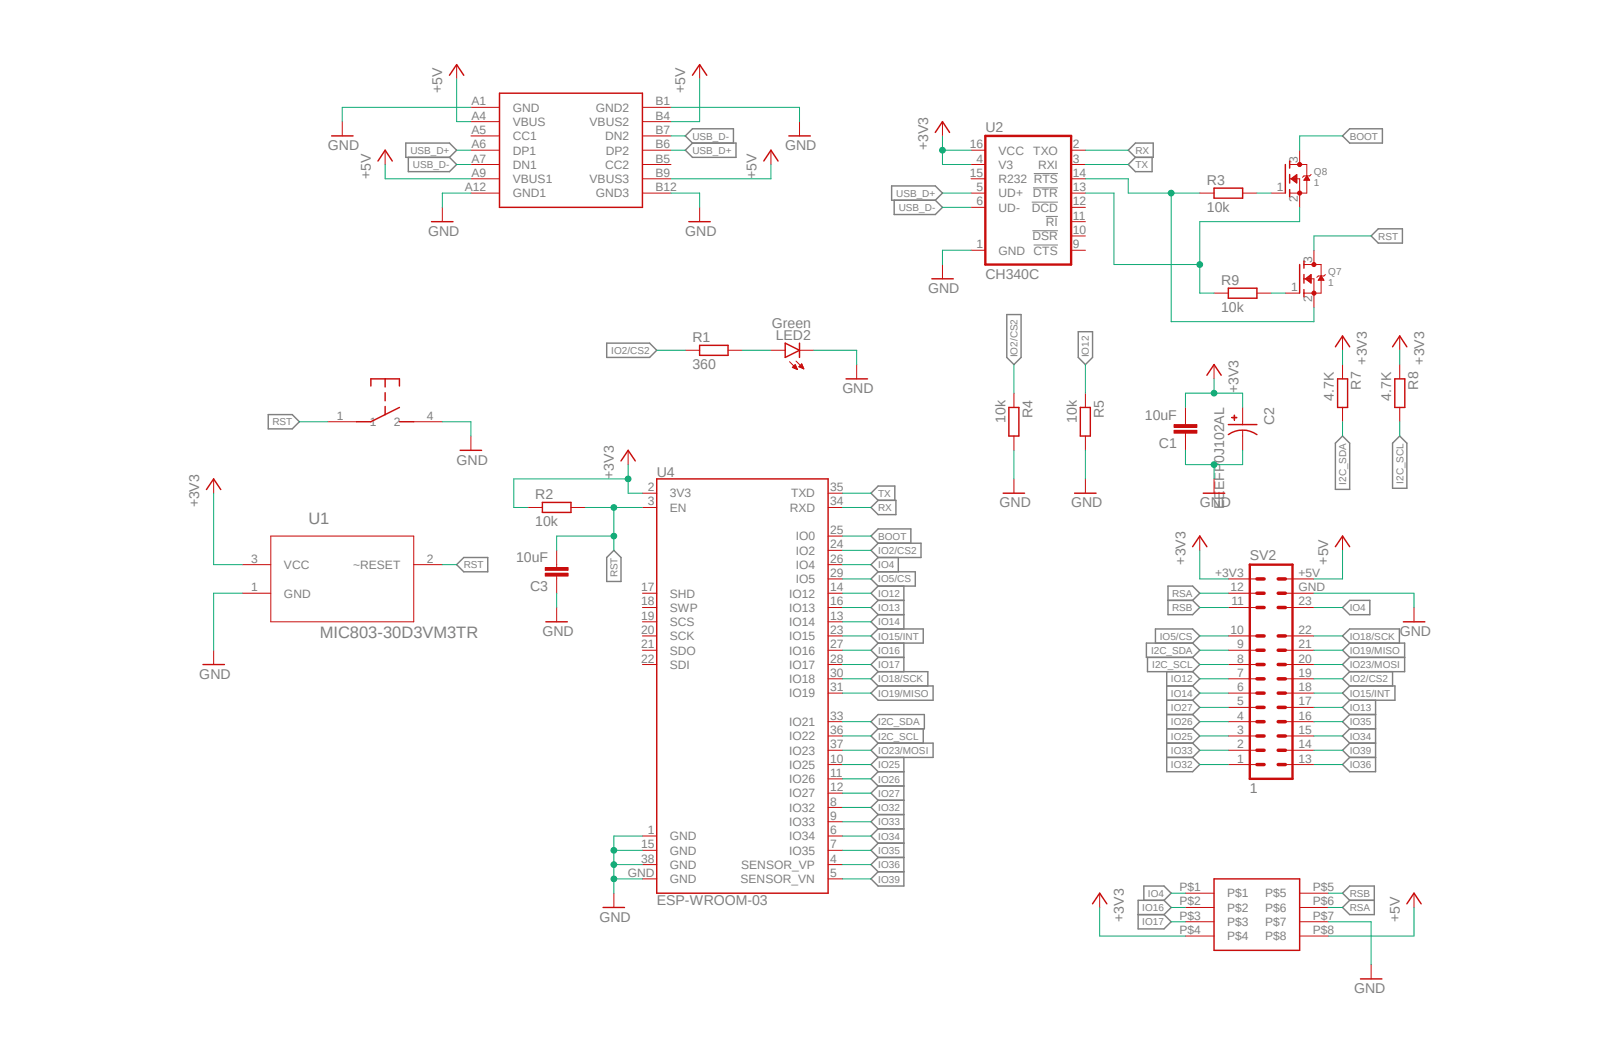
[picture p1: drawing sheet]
<svg xmlns="http://www.w3.org/2000/svg" width="432mm" height="279mm" viewBox="0 0 432 279" stroke-linecap="round" stroke-linejoin="round" font-family="sans-serif">
<path d="M49.3 13.7l333.2 252M382.5 13.7l-333.2 252" fill="none" stroke="#fff" stroke-width=".27"/>
<path d="M275 53.9h7M275.3 50.1h6.7M275.5 46.3h6.5M278.8 57.7h3.2M275.2 61.5h6.8M275.5 65.3h6.5" fill="none" stroke="#808080" stroke-width=".27"/>
<g fill="none" stroke="#808080" stroke-width=".38">
<path d="M108.2 38.1h11.6l1.9 1.9-1.9 2h-11.6zM184.6 38.1h11.6v3.9h-11.6l-1.9-2zM184.6 38.1l-1.9-1.9 1.9-1.9h10.9v3.8M302.6 38.1h4.8v3.9h-4.8l-1.9-2zM357.8 36.2l1.9-1.9h8.8v3.8h-8.8zM108.8 42v3.8h11l1.9-1.9-1.9-1.9M237.7 49.6h11.6l1.9 1.9-1.9 1.9h-11.6zM238.3 53.4v3.8h11l1.9-1.9-1.9-1.9M302.6 42l-1.9 1.9 1.9 1.9h4.5v-3.8M367.4 61h6.4v3.8h-6.4l-1.9-1.9zM161.7 91.5h11.4l1.9 1.9-1.9 1.9h-11.4zM268.4 83.9h3.8v11.4l-1.9 1.9-1.9-1.9z"/>
<path d="M287.4 88.4h3.8v6.9l-1.9 1.9-1.9-1.9zM71.5 110.5h6.4l1.9 1.9-1.9 1.9h-6.4zM357.8 116.2l1.9 2v12.3h-3.8v-12.3zM373.1 116.2l1.9 2v12h-3.8v-12zM232.2 135.3l1.9-1.9h4.7v3.8h-4.7zM234.1 133.4l-1.9-1.9 1.9-1.9h4.4v3.8M121.7 150.5l1.9-1.9h6.4v3.8h-6.4zM163.6 146.7l1.9 1.9v6.4h-3.8v-6.4zM234.1 144.8h11.4v3.8h-11.4M234.1 152.4h9.9v3.9h-9.9M234.1 144.8l-1.9-1.9 1.9-1.9h8.7v3.8M234.1 152.4l-1.9 1.9 1.9 2"/>
<path d="M234.1 144.8l-1.9 1.9 1.9 1.9M234.1 148.6l-1.9 1.9 1.9 1.9M234.1 156.3l-1.9 1.9 1.9 1.9M239.4 148.6v3.8M240.9 156.3v11.4M311.3 156.3h6.6l1.9 1.9-1.9 1.9 1.9 1.9-1.9 1.9h-6.6zM234.1 160.1l-1.9 1.9 1.9 1.9M234.1 179.1l-1.9 1.9 1.9 1.9M234.1 179.1h13.2v3.8M234.1 167.7h12v3.7h-12M234.1 175.3h6.8M234.1 175.3l-1.9 1.9 1.9 1.9"/>
<path d="M234.1 171.4l-1.9 2 1.9 1.9M234.1 160.1h6.8M234.1 163.9h6.8M234.1 167.7l-1.9 1.8 1.9 1.9M234.1 163.9l-1.9 1.9 1.9 1.9M240.9 171.4v7.7M305.9 175.3v3.8h12M308 171.4v-3.7h9.9l1.9 1.8-1.9 1.9M311 179.1v26.6h6.9l1.9-1.9-1.9-1.9M311.3 160.1h6.6M317.9 171.4h-12.3v3.9h12.3M317.9 179.1l1.9 1.9-1.9 1.9"/>
<path d="M317.9 175.3l1.9 1.9-1.9 1.9M317.9 171.4l1.9 2-1.9 1.9M357.8 162l1.9-1.9h5.4v3.8h-5.4zM359.7 171.4h14.7v7.7h-14.7M359.7 171.4l-1.9-1.9 1.9-1.8h13.3v3.7M359.7 175.3l-1.9 1.9 1.9 1.9M359.7 175.3h14.7M359.7 171.4l-1.9 2 1.9 1.9M359.7 179.1l-1.9 1.9 1.9 1.9M371.2 179.1v3.8M232.2 192.4l1.9-1.9h12.3v3.8h-12.3zM234.1 194.3l-1.9 1.9 1.9 1.9"/>
<path d="M234.1 182.9h14.6v3.8h-14.6l-1.9-1.9zM234.1 198.1l-1.9 1.9 1.9 1.9M234.1 198.1h14.6v3.8h-14.6M246.1 194.3v3.8M311 182.9h6.9M311 198.1h6.9M311 186.7h6.9M311 194.3h6.9M311 190.5h6.9M317.9 198.1l1.9 1.9-1.9 1.9M317.9 190.5l1.9 1.9-1.9 1.9M317.9 194.3l1.9 1.9-1.9 1.9"/>
<path d="M317.9 186.7l1.9 1.9-1.9 1.9M317.9 182.9l1.9 1.9-1.9 1.9M359.7 182.9h12.1v3.8h-12.1M359.7 198.1h6.9M359.7 198.1l-1.9 1.9 1.9 1.9M359.7 194.3l-1.9 1.9 1.9 1.9M359.7 194.3h6.9M359.7 182.9l-1.9 1.9 1.9 1.9M359.7 190.5h6.9M359.7 190.5l-1.9 1.9 1.9 1.9M359.7 186.7l-1.9 1.9 1.9 1.9M366.6 186.7v19h-6.9l-1.9-1.9 1.9-1.9"/>
<path d="M234.1 205.7l-1.9 1.9 1.9 1.9M234.1 205.7h6.8M234.1 209.5h6.8M234.1 213.4l-1.9 1.9 1.9 1.9M234.1 213.4h6.8M234.1 217.2h6.8M234.1 217.2l-1.9 1.9 1.9 1.9M234.1 201.9l-1.9 1.9 1.9 1.9M234.1 209.5l-1.9 2 1.9 1.9M240.9 201.9v34.3h-6.8l-1.9-1.9 1.9-1.9M311 201.9h6.9M359.7 201.9h6.9"/>
<path d="M234.1 221l-1.9 1.9 1.9 1.9M234.1 221h6.8M234.1 224.8h6.8M234.1 224.8l-1.9 1.9 1.9 1.9M234.1 228.6h6.8M234.1 228.6l-1.9 1.9 1.9 1.9M234.1 232.4h6.8M357.8 238.1l1.9-1.9h6.6v7.6h-6.6l-1.9-1.9 1.9-1.9zM303.4 243.8h6.9M304.9 240v-3.8h5.4l1.9 1.9-1.9 1.9M310.3 240h-6.9v7.6h6.9l1.9-1.9-1.9-1.9M310.3 240l1.9 1.9-1.9 1.9"/>
<path d="M359.7 240h6.6"/>
</g>
<path d="M249.3 35.3l1.9-2.9 1.9 2.9M248.4 74.3h5.7M346.4 70.5v7.6M347.6 69.6v1.9M347.6 73.2v2.3M347.6 77.2v1.9" fill="none" stroke="#c90d0c" stroke-width=".38"/>
<g fill="none" stroke="#c90d0c" stroke-width=".27">
<path d="M251.2 32.4v3.8M258.8 55.3h3.8M258.8 51.5h3.8M258.8 47.7h3.8M258.8 43.9h3.8M258.8 40h3.8M285.5 55.3h3.8M285.5 51.5h3.8M285.5 59.1h3.8M285.5 47.7h3.8M285.5 43.9h3.8M285.5 40h3.8"/>
<path d="M251.2 70.5v3.8M258.8 66.7h3.8M285.5 66.7h3.8M285.5 62.9h3.8M347.6 74.3h2.6v3.8M347.6 70.5h4.5v7.6h-4.5M353.3 73.2l-.4 .4h-1.5l-.4 .4"/>
</g>
<path d="M262.6 36.2h22.9v34.3h-22.9z" fill="none" stroke="#c90d0c" stroke-width=".64"/>
<circle cx="350.2" cy="78.1" r=".55" fill="#c90d0c"/>
<circle cx="350.2" cy="78.1" r=".55" fill="none" stroke="#c90d0c" stroke-width=".27"/>
<circle cx="350.2" cy="70.5" r=".55" fill="#c90d0c"/>
<g fill="none" stroke="#c90d0c" stroke-width=".27">
<path d="M343.7 47.7h2.7v3.8M343.7 43.9h4.6v7.6h-4.6M349.5 46.5l-.4 .4h-1.5l-.4 .4M342.6 78.1h3.8M347.9 74.3l1.6-1.1v2.3zM348.1 74.4h1.4M348.1 74.3h1.4M348.3 74.6h1.2M348.3 74.1h1.2M348.5 74.8h1M348.5 73.9h1M348.7 74.9h.8"/>
<path d="M348.7 73.7h.8M348.9 75.1h.6M349 73.6h.5M349.2 75.2h.3M349.2 73.4h.3M349.4 75.4h.1M349.4 73.3h.1M350.2 66.7v3.8M350.2 78.1v3.9M351.5 74.6h1.3M351.6 74.4h1.1M351.7 74.3h.9"/>
<path d="M351.8 74.1h.7M351.9 73.9h.5M352 73.7h.3M352.1 73.6l.8 1.1h-1.5zM352.1 73.6h.1"/>
<circle cx="350.2" cy="70.5" r=".55"/>
</g>
<path d="M342.6 43.9v7.6M343.7 42.9v1.9M343.7 46.5v2.3M343.7 50.5v2" fill="none" stroke="#c90d0c" stroke-width=".38"/>
<circle cx="346.4" cy="51.5" r=".55" fill="#c90d0c"/>
<circle cx="346.4" cy="51.5" r=".55" fill="none" stroke="#c90d0c" stroke-width=".27"/>
<circle cx="346.4" cy="43.9" r=".55" fill="#c90d0c"/>
<g fill="none" stroke="#c90d0c" stroke-width=".27">
<path d="M338.8 51.5h3.8M344.1 47.7l1.6-1.2v2.3zM344.2 47.7h1.5M344.4 47.8h1.3M344.4 47.5h1.3M344.6 48h1.1M344.6 47.4h1.1M344.8 47.2h.9M344.8 48.2h.9M345 47h.7M345 48.3h.7M345.2 48.5h.5"/>
<path d="M345.3 46.9h.4M345.5 48.7h.2M345.5 46.7h.2M346.4 40v3.9M346.4 51.5v3.8M347.6 48h1.5M347.7 47.8h1.3M347.8 47.7h1M347.9 47.5h.8M348.1 47.4h.5M348.1 47.2h.4M348.3 47h.1"/>
<path d="M348.3 46.9l.8 1.1h-1.5zM167.4 120.1v3.8M171.2 131.5h3.8M171.2 135.3h3.8M220.7 131.5h3.8M220.7 135.3h3.8M148.4 150.5v.8M148.4 153.6v.7M171.2 158.2h3.8M220.7 158.2h3.8M220.7 154.3h3.8M220.7 150.5h3.8"/>
<path d="M220.7 142.9h3.8M220.7 146.7h3.8M148.4 162v3.8M171.2 165.8h3.8M171.2 162h3.8M171.2 177.2h3.8M171.2 173.4h3.8M171.2 169.5h3.8M220.7 165.8h3.8M220.7 162h3.8M220.7 177.2h3.8M220.7 173.4h3.8"/>
<path d="M220.7 169.5h3.8M220.7 196.2h3.8M220.7 192.4h3.8M220.7 184.8h3.8M220.7 181h3.8M220.7 215.3h3.8M220.7 219.1h3.8M220.7 203.8h3.8M220.7 207.6h3.8M220.7 211.5h3.8M220.7 200h3.8M163.6 238.1v3.8"/>
<path d="M171.2 222.9h3.8M171.2 230.5h3.8M171.2 234.3h3.8M171.2 226.7h3.8M220.7 222.9h3.8M220.7 230.5h3.8M220.7 234.3h3.8M220.7 226.7h3.8"/>
<circle cx="346.4" cy="43.9" r=".55"/>
</g>
<path d="M165.5 122.9l1.9-2.8 1.9 2.8M175 127.7h45.7v110.4h-45.7zM145.5 165.8h5.7M160.7 241.9h5.8" fill="none" stroke="#c90d0c" stroke-width=".38"/>
<path d="M145.3 151.3h6.1v.8h-6.1z" fill-rule="evenodd" fill="#c90d0c"/>
<path d="M145.3 151.3h6.1v.8h-6.1z" fill="none" stroke="#c90d0c" stroke-width=".27"/>
<path d="M145.3 152.8h6.1v.8h-6.1z" fill-rule="evenodd" fill="#c90d0c"/>
<g fill="none" stroke="#c90d0c" stroke-width=".27">
<path d="M121.7 17.2v3.8M186.5 17.2v3.8M91.2 32.4v3.8M125.5 28.6h7.6M125.5 32.4h7.6M125.5 36.2h7.6M171.2 28.6h7.7M171.2 32.4h7.7M171.2 36.2h7.7M213.1 32.4v3.8M102.7 40v3.9M117.9 55.3v3.8"/>
<path d="M125.5 40h7.6M125.5 43.9h7.6M125.5 47.7h7.6M125.5 51.5h7.6M171.2 40h7.7M171.2 43.9h7.7M171.2 47.7h7.7M171.2 51.5h7.7M186.5 55.3v3.8M205.5 40v3.9M205.5 93.4h3.8M210.4 96.4l2.2 2.1"/>
<path d="M211.2 98l.8-.8 .6 1.3zM211.3 98h1M211.3 97.8h1M211.5 97.7h.7M211.7 97.5h.4M211.7 98.2h.7M211.8 97.4h.2M212.1 98.3h.4M212.2 96.3l2 2M212.5 98.5h.1M213 97.7h1M213.1 93.4h3.8"/>
<path d="M213.1 97.8h.9M213.2 97.5h.7M213.4 97.4h.4M213.5 98h.6M213.5 97.2h.3M213.7 97h.1M213.7 97l-.8 .8 1.3 .5M213.7 97l.5 1.3M213.9 98.2h.3M228.3 97.2v3.8M357.8 89.6v3.8M373.1 89.6v3.8"/>
<path d="M87.4 112.4h7.6M110.3 112.4h7.6M125.5 116.2v3.9M316 112.4v.8M316 115.5v.7M270.3 127.7v3.8M289.3 127.7v3.8M145.3 152.8h6.1v.8h-6.1zM148.4 146.7v3.8M148.4 154.3v3.9M319.8 142.9v3.8M327.4 158.2h7.6"/>
<path d="M327.4 154.3h7.6M342.6 158.2h7.6M342.6 154.3h7.6M357.8 142.9v3.8M327.4 177.2h7.6M327.4 173.4h7.6M327.4 169.5h7.6M327.4 162h7.6M342.6 177.2h7.6M342.6 173.4h7.6M342.6 169.5h7.6M342.6 162h7.6"/>
<path d="M376.9 162v3.8M327.4 196.2h7.6M327.4 192.4h7.6M327.4 188.6h7.6M327.4 184.8h7.6M327.4 181h7.6M342.6 196.2h7.6M342.6 192.4h7.6M342.6 188.6h7.6M342.6 184.8h7.6M342.6 181h7.6M327.4 203.8h7.6"/>
<path d="M327.4 200h7.6M342.6 203.8h7.6M342.6 200h7.6"/>
</g>
<path d="M333.1 150.5h11.4v57.1h-11.4z" fill="none" stroke="#c90d0c" stroke-width=".64"/>
<g fill="none" stroke="#c90d0c" stroke-width=".93">
<path d="M335 158.2h1.9M335 154.3h1.9M340.7 158.2h1.9M340.7 154.3h1.9M335 177.2h1.9M335 169.5h1.9M335 173.4h1.9M335 162h1.9M340.7 177.2h1.9M340.7 169.5h1.9M340.7 173.4h1.9M340.7 162h1.9"/>
<path d="M335 196.2h1.9M335 188.6h1.9M335 192.4h1.9M335 181h1.9M335 184.8h1.9M340.7 196.2h1.9M340.7 188.6h1.9M340.7 192.4h1.9M340.7 181h1.9M340.7 184.8h1.9M335 200h1.9M335 203.8h1.9"/>
<path d="M340.7 200h1.9M340.7 203.8h1.9"/>
</g>
<g fill="none" stroke="#c90d0c" stroke-width=".38">
<path d="M88.4 36.2h5.7M119.8 20.1l1.9-2.9 1.9 2.9M133.1 24.8h38.1v30.5h-38.1zM184.6 20.1l1.9-2.9 1.9 2.9M210.3 36.2h5.7M100.8 42.9l1.9-2.9 1.9 2.9M115 59.1h5.7M183.6 59.1h5.7M203.6 42.9l1.9-2.9 1.9 2.9M209.3 91.5l3.8 1.9-3.8 1.9zM213.1 91.5v3.8M355.9 92.5l1.9-2.9 1.9 2.9"/>
<path d="M371.2 92.5l1.9-2.9 1.9 2.9M98.8 102.9v-1.9h7.7v1.9M102.7 101v2.2M102.7 104.7v2.1M102.7 108.4v2.1M106.5 108.6l-7.7 3.8h-3.8M106.5 112.4h3.8M225.5 101h5.7M122.6 120.1h5.8M267.4 131.5h5.7M286.4 131.5h5.7M317.9 145.8l1.9-2.9 1.9 2.9"/>
<path d="M355.9 145.8l1.9-2.9 1.9 2.9M374.1 165.8h5.7"/>
</g>
<path d="M312.9 113.2h6.1v.8h-6.1z" fill-rule="evenodd" fill="#c90d0c"/>
<path d="M312.9 113.2h6.1v.8h-6.1z" fill="none" stroke="#c90d0c" stroke-width=".27"/>
<path d="M312.9 114.7h6.1v.8h-6.1z" fill-rule="evenodd" fill="#c90d0c"/>
<g fill="none" stroke="#c90d0c" stroke-width=".27">
<path d="M319.8 51.5h3.8M331.2 51.5h3.8M323.6 78.1h3.8M335 78.1h3.8M182.7 93.4h3.8M194.1 93.4h3.8M323.6 97.2v3.8M357.8 97.2v3.8M373.1 97.2v3.8M270.3 104.8v3.8M270.3 116.2v3.9M289.3 104.8v3.8"/>
<path d="M289.3 116.2v3.9M312.9 114.7h6.1v.8h-6.1zM316 108.6v3.8M316 116.2v3.9M357.8 108.6v3.8M373.1 108.6v3.8M140.8 135.3h3.8M152.2 135.3h3.8M323.6 127.7v3.8"/>
</g>
<path d="M323.6 50.2h7.6v2.6h-7.6zM327.4 76.8h7.6v2.7h-7.6zM186.5 92.1h7.6v2.6h-7.6zM268.9 108.6h2.7v7.6h-2.7zM288 108.6h2.6v7.6h-2.6zM321.7 100l1.9-2.8 1.9 2.8M327.4 115.9a6.7 6.7 0 0 1 7.6 0M331.2 113.2h3.8M356.5 101h2.7v7.6h-2.7zM371.8 101h2.6v7.6h-2.6zM144.6 133.9h7.6v2.7h-7.6zM320.7 131.5h5.7" fill="none" stroke="#c90d0c" stroke-width=".38"/>
<path d="M328.9 110.7h.2v1.3h-.2z" fill-rule="evenodd" fill="#c90d0c"/>
<path d="M328.9 110.7h.2v1.3h-.2z" fill="none" stroke="#c90d0c" stroke-width=".27"/>
<path d="M328.3 111.3h1.4v.1h-1.4z" fill-rule="evenodd" fill="#c90d0c"/>
<g fill="none" stroke="#c90d0c" stroke-width=".27">
<path d="M328.3 111.3h1.4v.1h-1.4zM331.2 108.6v4.6M331.2 114.7v5.4M56.9 127.7v3.8M64.6 150.5h7.6M64.6 158.2h7.6M72.2 142.9h38.1v22.9h-38.1zM110.3 150.5h7.6M56.9 173.4v3.8M293.1 238.1v3.8M316 238.1h7.6M346.4 238.1h7.6"/>
<path d="M376.9 238.1v3.8M316 241.9h7.6M316 245.7h7.6M316 249.6h7.6M346.4 241.9h7.6M346.4 245.7h7.6M346.4 249.6h7.6M365.5 257.2v3.8"/>
</g>
<path d="M327.4 113.2h3.8M55 130.5l1.9-2.8 1.9 2.8M54.1 177.2h5.7M323.6 234.3h22.8v19.1h-22.8zM291.2 241l1.9-2.9 1.9 2.9M375 241l1.9-2.9 1.9 2.9M362.6 261h5.7" fill="none" stroke="#c90d0c" stroke-width=".38"/>
<path d="M289.3 40h11.4M289.3 43.9h11.4M258.8 66.7h-7.6v3.8M224.5 135.3h7.7M224.5 131.5h7.7M163.6 226.7h7.6M171.2 222.9h-7.6v15.2" fill="none" stroke="#0dab76" stroke-width=".27"/>
<circle cx="163.6" cy="226.7" r=".76" fill="#0dab76"/>
<g fill="none" stroke="#0dab76" stroke-width=".27">
<path d="M163.6 230.5h7.6"/>
<circle cx="163.6" cy="226.7" r=".76"/>
</g>
<circle cx="163.6" cy="230.5" r=".76" fill="#0dab76"/>
<g fill="none" stroke="#0dab76" stroke-width=".27">
<path d="M163.6 234.3h7.6"/>
<circle cx="163.6" cy="230.5" r=".76"/>
</g>
<circle cx="163.6" cy="234.3" r=".76" fill="#0dab76"/>
<g fill="none" stroke="#0dab76" stroke-width=".27">
<path d="M125.5 28.6h-34.3v3.8M178.9 28.6h34.2v3.8M125.5 51.5h-7.6v3.8M178.9 51.5h7.6v3.8M216.9 93.4h11.4v3.8M117.9 112.4h7.6v3.8M270.3 120.1v7.6M289.3 120.1v7.6M316 120.1v3.8h7.6v3.8M148.4 158.2v3.8M350.2 158.2h26.7v3.8"/>
<circle cx="163.6" cy="234.3" r=".76"/>
</g>
<circle cx="323.6" cy="123.9" r=".76" fill="#0dab76"/>
<g fill="none" stroke="#0dab76" stroke-width=".27">
<path d="M121.7 21v11.4h3.8M186.5 21v11.4h-7.6M251.2 36.2v7.7h7.6M102.7 43.9v3.8h22.8M205.5 43.9v3.8h-26.6M251.2 40h7.6M331.2 120.1v3.8h-7.6M64.6 158.2h-7.7v15.2M357.8 146.7v7.6h-7.6M354 245.7h11.5v11.5M376.9 241.9v7.7h-22.9"/>
<circle cx="323.6" cy="123.9" r=".76"/>
</g>
<circle cx="251.2" cy="40" r=".76" fill="#0dab76"/>
<g fill="none" stroke="#0dab76" stroke-width=".27">
<path d="M167.4 123.9v7.6h3.8M167.4 127.7h-30.5v7.6h3.9"/>
<circle cx="251.2" cy="40" r=".76"/>
</g>
<circle cx="167.4" cy="127.7" r=".76" fill="#0dab76"/>
<g fill="none" stroke="#0dab76" stroke-width=".27">
<path d="M357.8 93.4v3.8M373.1 93.4v3.8M323.6 101v3.8h-7.6v3.8M319.8 146.7v7.6h7.6"/>
<circle cx="167.4" cy="127.7" r=".76"/>
</g>
<circle cx="323.6" cy="104.8" r=".76" fill="#0dab76"/>
<g fill="none" stroke="#0dab76" stroke-width=".27">
<path d="M365.5 62.9h-15.3v3.8M323.6 104.8h7.6v3.8M56.9 131.5v19h7.7M156 135.3h15.2M163.6 135.3v7.6M293.1 241.9v7.7h22.9"/>
<circle cx="323.6" cy="104.8" r=".76"/>
</g>
<circle cx="163.6" cy="135.3" r=".76" fill="#0dab76"/>
<g fill="none" stroke="#0dab76" stroke-width=".27">
<path d="M148.4 146.7v-3.8h15.2v3.8"/>
<circle cx="163.6" cy="135.3" r=".76"/>
</g>
<circle cx="163.6" cy="142.9" r=".76" fill="#0dab76"/>
<g fill="none" stroke="#0dab76" stroke-width=".27">
<path d="M178.9 36.2h3.8M357.8 36.2h-11.4v3.8M121.7 40h3.8M121.7 43.9h3.8M178.9 40h3.8M251.2 51.5h7.6M251.2 55.3h7.6M289.3 51.5h7.6v19h22.9M346.4 55.3v3.8h-26.6v19h3.8M79.8 112.4h7.6M117.9 150.5h3.8M224.5 142.9h7.7"/>
<circle cx="163.6" cy="142.9" r=".76"/>
</g>
<circle cx="319.8" cy="70.5" r=".76" fill="#0dab76"/>
<g fill="none" stroke="#0dab76" stroke-width=".27">
<path d="M289.3 47.7h11.4v3.8h19.1M312.2 51.5v34.3h38v-3.8"/>
<circle cx="319.8" cy="70.5" r=".76"/>
</g>
<circle cx="312.2" cy="51.5" r=".76" fill="#0dab76"/>
<g fill="none" stroke="#0dab76" stroke-width=".27">
<path d="M335 51.5h3.8M338.8 78.1h3.8M175 93.4h7.7M197.9 93.4h7.6M270.3 97.2v7.6M289.3 97.2v7.6M357.8 112.4v3.8M373.1 112.4v3.8M224.5 154.3h7.7M224.5 146.7h7.7M224.5 150.5h7.7M224.5 158.2h7.7"/>
<path d="M319.8 158.2h7.6M224.5 169.5h7.7M224.5 177.2h7.7M224.5 173.4h7.7M224.5 162h7.7M224.5 165.8h7.7M319.8 169.5h7.6M319.8 177.2h7.6M319.8 173.4h7.6M319.8 162h7.6M350.2 169.5h7.6M350.2 177.2h7.6"/>
<path d="M350.2 173.4h7.6M350.2 162h7.6M224.5 181h7.7M224.5 184.8h7.7M224.5 196.2h7.7M224.5 192.4h7.7M319.8 181h7.6M319.8 184.8h7.6M319.8 196.2h7.6M319.8 192.4h7.6M319.8 188.6h7.6M350.2 181h7.6"/>
<path d="M350.2 184.8h7.6M350.2 196.2h7.6M350.2 192.4h7.6M350.2 188.6h7.6M224.5 200h7.7M224.5 207.6h7.7M224.5 215.3h7.7M224.5 203.8h7.7M224.5 219.1h7.7M224.5 211.5h7.7M319.8 200h7.6M319.8 203.8h7.6"/>
<path d="M350.2 200h7.6M350.2 203.8h7.6M224.5 222.9h7.7M224.5 226.7h7.7M224.5 230.5h7.7M224.5 234.3h7.7M312.2 238.1h3.8M354 238.1h3.8M312.2 245.7h3.8M312.2 241.9h3.8M354 241.9h3.8"/>
<circle cx="312.2" cy="51.5" r=".76"/>
</g>
<g font-size="4.4" fill="#808080">
<text x="82.2" y="139.7">U1</text>
<text x="85.3" y="170">MIC803-30D3VM3TR</text>
</g>
<g font-size="3.8" fill="#808080">
<text x="117.9" y="24.9" transform="rotate(-90 117.9 24.9)">+5V</text>
<text x="182.7" y="24.9" transform="rotate(-90 182.7 24.9)">+5V</text>
<text x="262.6" y="35.3">U2</text>
<text x="87.4" y="40">GND</text>
<text x="209.3" y="40">GND</text>
<text x="247.4" y="40" transform="rotate(-90 247.4 40)">+3V3</text>
<text x="98.8" y="47.7" transform="rotate(-90 98.8 47.7)">+5V</text>
<text x="201.7" y="47.7" transform="rotate(-90 201.7 47.7)">+5V</text>
<text x="321.7" y="49.2">R3</text>
<text x="321.7" y="56.4">10k</text>
<text x="114.1" y="62.9">GND</text>
<text x="182.7" y="62.9">GND</text>
<text x="262.6" y="74.3">CH340C</text>
<text x="325.5" y="75.9">R9</text>
<text x="247.4" y="78.1">GND</text>
<text x="325.5" y="83.1">10k</text>
<text x="205.7" y="87.5">Green</text>
<text x="184.6" y="91.1">R1</text>
<text x="206.8" y="90.7">LED2</text>
<text x="184.6" y="98.3">360</text>
<text x="364.3" y="97.2" transform="rotate(-90 364.3 97.2)">+3V3</text>
<text x="379.6" y="97.2" transform="rotate(-90 379.6 97.2)">+3V3</text>
<text x="224.5" y="104.8">GND</text>
<text x="330.1" y="104.8" transform="rotate(-90 330.1 104.8)">+3V3</text>
<text x="355.6" y="106.8" transform="rotate(-90 355.6 106.8)">4.7K</text>
<text x="362.8" y="103.9" transform="rotate(-90 362.8 103.9)">R7</text>
<text x="370.8" y="106.8" transform="rotate(-90 370.8 106.8)">4.7K</text>
<text x="378" y="103.9" transform="rotate(-90 378 103.9)">R8</text>
<text x="268" y="112.8" transform="rotate(-90 268 112.8)">10k</text>
<text x="275.2" y="111.5" transform="rotate(-90 275.2 111.5)">R4</text>
<text x="287" y="112.8" transform="rotate(-90 287 112.8)">10k</text>
<text x="294.2" y="111.5" transform="rotate(-90 294.2 111.5)">R5</text>
<text x="305.2" y="111.8">10uF</text>
<text x="339.6" y="113.4" transform="rotate(-90 339.6 113.4)">C2</text>
<text x="308.9" y="119.5">C1</text>
<text x="121.7" y="123.9">GND</text>
<text x="163.6" y="127.7" transform="rotate(-90 163.6 127.7)">+3V3</text>
<text x="175" y="127.3">U4</text>
<text x="53.1" y="135.3" transform="rotate(-90 53.1 135.3)">+3V3</text>
<text x="142.7" y="133.1">R2</text>
<text x="266.4" y="135.3">GND</text>
<text x="285.5" y="135.3">GND</text>
<text x="319.8" y="135.3">GND</text>
<text x="326.3" y="135.7" transform="rotate(-90 326.3 135.7)">EEEFP0J102AL</text>
<text x="142.7" y="140.3">10k</text>
<text x="137.6" y="149.9">10uF</text>
<text x="333.1" y="149.4">SV2</text>
<text x="316" y="150.5" transform="rotate(-90 316 150.5)">+3V3</text>
<text x="354" y="150.5" transform="rotate(-90 354 150.5)">+5V</text>
<text x="141.3" y="157.6">C3</text>
<text x="144.6" y="169.6">GND</text>
<text x="373.1" y="169.6">GND</text>
<text x="53.1" y="181">GND</text>
<text x="333.1" y="211.5">1</text>
<text x="159.8" y="245.7">GND</text>
<text x="175" y="241.2">ESP-WROOM-03</text>
<text x="299.6" y="245.7" transform="rotate(-90 299.6 245.7)">+3V3</text>
<text x="373.1" y="245.7" transform="rotate(-90 373.1 245.7)">+5V</text>
<text x="360.9" y="264.8">GND</text>
</g>
<g font-size="3.2" fill="#808080">
<text x="125.7" y="28.1">A1</text>
<text x="136.7" y="29.8">GND</text>
<text x="158.8" y="29.8">GND2</text>
<text x="174.7" y="28.1">B1</text>
<text x="125.7" y="31.9">A4</text>
<text x="125.7" y="35.7">A5</text>
<text x="136.7" y="33.6">VBUS</text>
<text x="157.1" y="33.6">VBUS2</text>
<text x="174.7" y="31.9">B4</text>
<text x="174.7" y="35.7">B7</text>
<text x="125.7" y="39.5">A6</text>
<text x="136.7" y="37.4">CC1</text>
<text x="136.7" y="41.2">DP1</text>
<text x="161.3" y="37.4">DN2</text>
<text x="161.5" y="41.2">DP2</text>
<text x="174.7" y="39.5">B6</text>
<text x="258.5" y="39.5">16</text>
<text x="266.1" y="41.2">VCC</text>
<text x="275.4" y="41.2">TXO</text>
<text x="286" y="39.5">2</text>
<text x="125.7" y="43.3">A7</text>
<text x="125.7" y="47.2">A9</text>
<text x="136.7" y="45">DN1</text>
<text x="161.3" y="45">CC2</text>
<text x="174.7" y="43.3">B5</text>
<text x="174.7" y="47.2">B9</text>
<text x="258.5" y="47.2">15</text>
<text x="260.3" y="43.3">4</text>
<text x="266.1" y="45">V3</text>
<text x="276.7" y="45">RXI</text>
<text x="286" y="47.2">14</text>
<text x="286" y="43.3">3</text>
<text x="345.9" y="43.3" transform="rotate(-90 345.9 43.3)">3</text>
<text x="123.9" y="51">A12</text>
<text x="136.7" y="48.8">VBUS1</text>
<text x="136.7" y="52.6">GND1</text>
<text x="157.1" y="48.8">VBUS3</text>
<text x="158.8" y="52.6">GND3</text>
<text x="174.7" y="51">B12</text>
<text x="260.3" y="51">5</text>
<text x="266.1" y="48.8">R232 RTS</text>
<text x="266.1" y="52.6">UD+</text>
<text x="275.3" y="52.6">DTR</text>
<text x="286" y="51">13</text>
<text x="340.3" y="51">1</text>
<text x="345.9" y="53.8" transform="rotate(-90 345.9 53.8)">2</text>
<text x="260.3" y="54.8">6</text>
<text x="266.1" y="56.4">UD-</text>
<text x="275" y="56.4">DCD</text>
<text x="286" y="54.8">12</text>
<text x="286" y="58.6">11</text>
<text x="275.2" y="64">DSR</text>
<text x="278.8" y="60.2">RI</text>
<text x="286" y="62.4">10</text>
<text x="260.3" y="66.2">1</text>
<text x="266.1" y="67.9">GND CTS</text>
<text x="286" y="66.2">9</text>
<text x="349.7" y="70" transform="rotate(-90 349.7 70)">3</text>
<text x="344.1" y="77.6">1</text>
<text x="349.7" y="80.5" transform="rotate(-90 349.7 80.5)">2</text>
<text x="89.7" y="111.9">1</text>
<text x="98.6" y="113.6">1</text>
<text x="105" y="113.6">2</text>
<text x="113.8" y="111.9">4</text>
<text x="172.7" y="130.9">2</text>
<text x="221.3" y="130.9">35</text>
<text x="172.7" y="134.7">3</text>
<text x="178.5" y="132.6">3V3</text>
<text x="178.5" y="136.4">EN</text>
<text x="210.5" y="136.4">RXD</text>
<text x="210.9" y="132.6">TXD</text>
<text x="221.3" y="134.7">34</text>
<text x="221.3" y="142.4">25</text>
<text x="66.9" y="150">3</text>
<text x="113.8" y="150">2</text>
<text x="212.1" y="144.1">IO0</text>
<text x="212.1" y="147.9">IO2</text>
<text x="221.3" y="150">26</text>
<text x="221.3" y="146.2">24</text>
<text x="75.7" y="151.7">VCC</text>
<text x="94.1" y="151.7">~RESET</text>
<text x="212.1" y="155.5">IO5</text>
<text x="212.1" y="151.7">IO4</text>
<text x="221.3" y="153.8">29</text>
<text x="323.9" y="153.8">+3V3</text>
<text x="346.1" y="153.8">+5V</text>
<text x="66.9" y="157.6">1</text>
<text x="75.7" y="159.3">GND</text>
<text x="170.9" y="157.6">17</text>
<text x="170.9" y="161.4">18</text>
<text x="178.5" y="159.3">SHD</text>
<text x="210.3" y="159.3">IO12</text>
<text x="221.3" y="157.6">14</text>
<text x="221.3" y="161.4">16</text>
<text x="328" y="157.6">12</text>
<text x="328.2" y="161.4">11</text>
<text x="346.1" y="161.4">23</text>
<text x="346.1" y="157.6">GND</text>
<text x="170.9" y="165.2">19</text>
<text x="178.5" y="163.1">SWP</text>
<text x="178.5" y="166.9">SCS</text>
<text x="210.3" y="166.9">IO14</text>
<text x="210.3" y="163.1">IO13</text>
<text x="221.3" y="165.2">13</text>
<text x="170.9" y="172.8">21</text>
<text x="170.9" y="169">20</text>
<text x="178.5" y="170.7">SCK</text>
<text x="210.3" y="170.7">IO15</text>
<text x="221.3" y="172.8">27</text>
<text x="221.3" y="169">23</text>
<text x="328" y="169">10</text>
<text x="329.7" y="172.8">9</text>
<text x="346.1" y="172.8">21</text>
<text x="346.1" y="169">22</text>
<text x="170.9" y="176.7">22</text>
<text x="178.5" y="178.3">SDI</text>
<text x="178.5" y="174.5">SDO</text>
<text x="210.3" y="178.3">IO17</text>
<text x="210.3" y="174.5">IO16</text>
<text x="221.3" y="176.7">28</text>
<text x="329.7" y="176.7">8</text>
<text x="346.1" y="176.7">20</text>
<text x="210.3" y="185.9">IO19</text>
<text x="210.3" y="182.1">IO18</text>
<text x="221.3" y="184.3">31</text>
<text x="221.3" y="180.5">30</text>
<text x="329.7" y="184.3">6</text>
<text x="329.7" y="180.5">7</text>
<text x="346.1" y="184.3">18</text>
<text x="346.1" y="180.5">19</text>
<text x="221.3" y="191.9">33</text>
<text x="329.7" y="191.9">4</text>
<text x="329.7" y="188.1">5</text>
<text x="346.1" y="191.9">16</text>
<text x="346.1" y="188.1">17</text>
<text x="210.3" y="197.4">IO22</text>
<text x="210.3" y="193.5">IO21</text>
<text x="221.3" y="195.7">36</text>
<text x="329.7" y="195.7">3</text>
<text x="346.1" y="195.7">15</text>
<text x="210.3" y="201.2">IO23</text>
<text x="221.3" y="203.3">10</text>
<text x="221.3" y="199.5">37</text>
<text x="329.7" y="203.3">1</text>
<text x="329.7" y="199.5">2</text>
<text x="346.1" y="203.3">13</text>
<text x="346.1" y="199.5">14</text>
<text x="210.3" y="205">IO25</text>
<text x="210.3" y="208.8">IO26</text>
<text x="221.3" y="207.1">11</text>
<text x="210.3" y="212.6">IO27</text>
<text x="221.3" y="214.8">8</text>
<text x="221.3" y="210.9">12</text>
<text x="210.3" y="216.4">IO32</text>
<text x="210.3" y="220.2">IO33</text>
<text x="221.3" y="218.6">9</text>
<text x="170.9" y="226.2">15</text>
<text x="172.7" y="222.4">1</text>
<text x="178.5" y="224">GND</text>
<text x="178.5" y="227.8">GND</text>
<text x="210.3" y="224">IO34</text>
<text x="210.3" y="227.8">IO35</text>
<text x="221.3" y="222.4">6</text>
<text x="221.3" y="226.2">7</text>
<text x="167.3" y="233.8">GND</text>
<text x="170.9" y="230">38</text>
<text x="178.5" y="231.6">GND</text>
<text x="197.5" y="231.6">SENSOR_VP</text>
<text x="221.3" y="230">4</text>
<text x="221.3" y="233.8">5</text>
<text x="178.5" y="235.5">GND</text>
<text x="197.4" y="235.5">SENSOR_VN</text>
<text x="314.4" y="237.6">P$1</text>
<text x="327.1" y="239.3">P$1</text>
<text x="337.2" y="239.3">P$5</text>
<text x="349.9" y="237.6">P$5</text>
<text x="314.4" y="241.4">P$2</text>
<text x="314.4" y="245.2">P$3</text>
<text x="327.1" y="243.1">P$2</text>
<text x="337.2" y="243.1">P$6</text>
<text x="349.9" y="241.4">P$6</text>
<text x="349.9" y="245.2">P$7</text>
<text x="314.4" y="249">P$4</text>
<text x="327.1" y="246.9">P$3</text>
<text x="327.1" y="250.7">P$4</text>
<text x="337.2" y="246.9">P$7</text>
<text x="337.2" y="250.7">P$8</text>
<text x="349.9" y="249">P$8</text>
</g>
<g font-size="2.7" fill="#808080">
<text x="109.4" y="41">USB_D+</text>
<text x="184.6" y="41">USB_D+</text>
<text x="184.6" y="37.2">USB_D-</text>
<text x="302.6" y="41">RX</text>
<text x="359.8" y="37.2">BOOT</text>
<text x="110.1" y="44.8">USB_D-</text>
<text x="302.6" y="44.8">TX</text>
<text x="350.2" y="46.7">Q8</text>
<text x="238.9" y="52.5">USB_D+</text>
<text x="350.2" y="49.6">1</text>
<text x="239.6" y="56.3">USB_D-</text>
<text x="367.4" y="63.9">RST</text>
<text x="354" y="76.2">1</text>
<text x="354" y="73.4">Q7</text>
<text x="162.9" y="94.4">IO2/CS2</text>
<text x="271.2" y="95.3" transform="rotate(-90 271.2 95.3)">IO2/CS2</text>
<text x="290.2" y="95.3" transform="rotate(-90 290.2 95.3)">IO12</text>
<text x="72.6" y="113.4">RST</text>
<text x="358.8" y="129.2" transform="rotate(-90 358.8 129.2)">I2C_SDA</text>
<text x="374.1" y="128.9" transform="rotate(-90 374.1 128.9)">I2C_SCL</text>
<text x="234.1" y="136.2">RX</text>
<text x="234.1" y="132.4">TX</text>
<text x="234.1" y="143.8">BOOT</text>
<text x="234.1" y="147.7">IO2/CS2</text>
<text x="123.6" y="151.5">RST</text>
<text x="164.6" y="153.9" transform="rotate(-90 164.6 153.9)">RST</text>
<text x="234.1" y="155.3">IO5/CS</text>
<text x="234.1" y="151.5">IO4</text>
<text x="234.1" y="159.1">IO12</text>
<text x="312.4" y="159.1">RSA</text>
<text x="234.1" y="166.7">IO14</text>
<text x="234.1" y="162.9">IO13</text>
<text x="312.4" y="162.9">RSB</text>
<text x="359.8" y="162.9">IO4</text>
<text x="234.1" y="170.5">IO15/INT</text>
<text x="309.1" y="170.5">IO5/CS</text>
<text x="359.8" y="170.5">IO18/SCK</text>
<text x="234.1" y="178.1">IO17</text>
<text x="234.1" y="174.3">IO16</text>
<text x="306.8" y="174.3">I2C_SDA</text>
<text x="307.1" y="178.1">I2C_SCL</text>
<text x="359.8" y="178.1">IO23/MOSI</text>
<text x="359.8" y="174.3">IO19/MISO</text>
<text x="234.1" y="181.9">IO18/SCK</text>
<text x="234.1" y="185.8">IO19/MISO</text>
<text x="312.1" y="181.9">IO12</text>
<text x="312.1" y="185.8">IO14</text>
<text x="359.8" y="181.9">IO2/CS2</text>
<text x="359.8" y="185.8">IO15/INT</text>
<text x="312.1" y="189.6">IO27</text>
<text x="359.8" y="189.6">IO13</text>
<text x="234.1" y="197.2">I2C_SCL</text>
<text x="234.1" y="193.4">I2C_SDA</text>
<text x="312.1" y="193.4">IO26</text>
<text x="312.1" y="197.2">IO25</text>
<text x="359.8" y="197.2">IO34</text>
<text x="359.8" y="193.4">IO35</text>
<text x="234.1" y="201">IO23/MOSI</text>
<text x="312.1" y="201">IO33</text>
<text x="359.8" y="201">IO39</text>
<text x="234.1" y="208.6">IO26</text>
<text x="234.1" y="204.8">IO25</text>
<text x="312.1" y="204.8">IO32</text>
<text x="359.8" y="204.8">IO36</text>
<text x="234.1" y="212.4">IO27</text>
<text x="234.1" y="216.2">IO32</text>
<text x="234.1" y="220.1">IO33</text>
<text x="234.1" y="223.9">IO34</text>
<text x="234.1" y="227.7">IO35</text>
<text x="234.1" y="231.5">IO36</text>
<text x="234.1" y="235.3">IO39</text>
<text x="305.9" y="239.1">IO4</text>
<text x="359.8" y="239.1">RSB</text>
<text x="304.5" y="242.9">IO16</text>
<text x="359.8" y="242.9">RSA</text>
<text x="304.5" y="246.7">IO17</text>
</g>
</svg>
